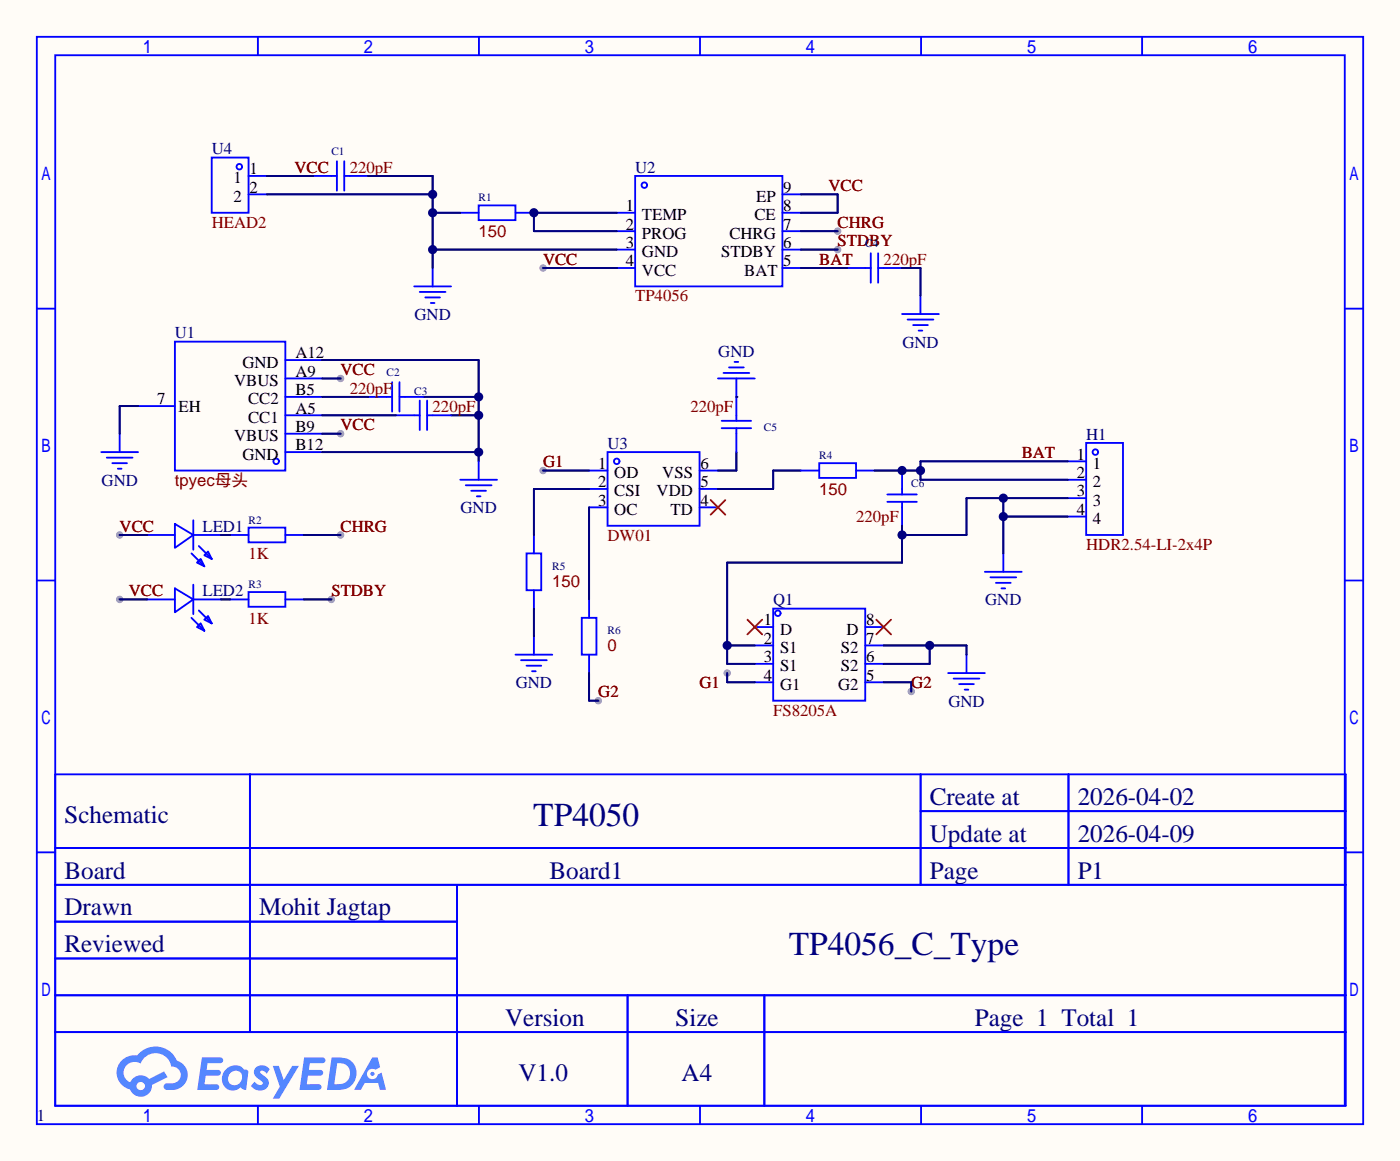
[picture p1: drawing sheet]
<svg xmlns="http://www.w3.org/2000/svg" width="193mm" height="160mm" viewBox="0 0 193 160" stroke-linecap="round" stroke-linejoin="round" font-family="sans-serif">
<path d="M0 0h193.2v160.2h-193.2z" fill="#fffcf7"/>
<g fill="#999">
<circle cx="47" cy="59.8" r=".51"/>
<circle cx="47" cy="52.2" r=".51"/>
<circle cx="16.5" cy="73.8" r=".51"/>
<circle cx="16.5" cy="82.7" r=".51"/>
<circle cx="115.6" cy="31.9" r=".51"/>
<circle cx="115.6" cy="34.4" r=".51"/>
<circle cx="47" cy="73.8" r=".51"/>
<circle cx="45.7" cy="82.7" r=".51"/>
<circle cx="74.9" cy="37" r=".51"/>
<circle cx="74.9" cy="64.9" r=".51"/>
<circle cx="82.5" cy="96.7" r=".51"/>
<circle cx="125.7" cy="95.4" r=".51"/>
<circle cx="100.3" cy="92.9" r=".51"/>
</g>
<g fill="none" stroke="#00f" stroke-width=".25">
<path d="M5.1 5.1h183v150h-183zM7.6 7.6h177.9v144.9h-177.9zM35.6 5.1v2.5M66.1 5.1v2.5M96.6 5.1v2.5M127.1 5.1v2.5M157.6 5.1v2.5M29.2 21.7h5.1v7.7h-5.1zM34.3 24.3h2.5M34.3 26.8h2.5M43.2 24.3h3.3M46.5 22.2v4.1"/>
<path d="M47.5 22.2v4.1M47.5 24.3h3.3M57.1 39.5h5.1M59.7 37v2.5M63.5 29.4h2.5M66 28.3h5.1v2.1h-5.1zM71.1 29.4h2.6M85.1 29.4h2.5M85.1 31.9h2.5M85.1 34.4h2.5M85.1 37h2.5M87.6 24.3h20.3v15.2h-20.3z"/>
<path d="M107.9 29.4h2.6M107.9 26.8h2.6M107.9 31.9h2.6M107.9 34.4h2.6M107.9 37h2.6M116.8 37h3.3M120.1 34.9v4.1M121.2 37h3.3M121.2 34.9v4.1M5.1 42.6h2.5M16.5 59.8v2.6M19 56h5.1"/>
<path d="M24.1 47.1h15.3v17.8h-15.3zM39.4 59.8h5M39.4 54.8h5M39.4 57.3h5M39.4 52.2h5M39.4 49.7h5M50.8 54.8h3.3M54.1 52.7v4.1M54.6 57.3h3.3M55.1 54.8h3.3M55.1 52.7v4.1M57.9 55.3v4"/>
<path d="M57.9 40.3h3.6M58.7 41h2M58.9 57.3h3.3M58.9 55.3v4M59.4 41.8h.5M99.1 52.2h5M99.6 58.1h4M99.6 59.1h4M99.8 51.4h3.6M100.6 50.7h2M101.3 49.9h.6M101.6 52.2v5.9"/>
<path d="M101.6 59.1v3.3M124.5 43.3h5M125.2 44.1h3.6M126 44.8h2M126.7 45.6h.6M127 40.8v2.5M185.5 42.6h2.6M14 62.4h5M14.7 63.1h3.6M15.5 63.9h2M16.3 64.7h.5M20.3 73.8h3.8"/>
<path d="M24.1 72.3l2.6 1.5-2.6 1.8zM26.4 76.3l1.8 1.8M26.7 73.8h3.8M26.7 71.8v4M27.2 77.6l.5-.5 .5 1zM27.4 75.3l1.8 1.8M28.2 76.6l.5-.5 .5 1zM31.7 73.8h2.6M34.3 72.8h5.1v2h-5.1zM39.4 62.4h5M39.4 73.8h2.5M63.5 66.2h5.1"/>
<path d="M64.3 66.9h3.5M65 67.7h2.1M65.8 68.5h.5M66 63.6v2.6M72.6 76.3h2.1v5.1h-2.1zM73.7 73.8v2.5M81.3 64.9h2.5M81.3 67.5h2.5M81.3 70h2.5M83.8 62.4h12.7v10.1h-12.7zM96.5 64.9h2.6M96.5 67.5h2.6"/>
<path d="M96.5 70h2.6M110.5 64.9h2.5M113 63.9h5.1v2h-5.1zM118.1 64.9h2.5M122.4 68.2h4.1M122.4 69.2h4.1M124.5 64.9v3.3M124.5 69.2v3.3M135.9 78.9h5.1M136.7 79.6h3.5M138.4 76.3v2.6M147.3 71.3h2.6"/>
<path d="M147.3 68.7h2.6M147.3 66.2h2.6M147.3 63.6h2.6M149.9 61.1h5v12.7h-5zM5.1 80.1h2.5M20.3 82.7h3.8M24.1 81.2l2.6 1.5-2.6 1.8zM26.4 85.2l1.8 1.8M26.7 80.7v4M26.7 82.7h3.8M27.2 86.5l.5-.5 .5 1zM27.4 84.2l1.8 1.8"/>
<path d="M28.2 85.5l.5-.5 .5 1zM31.7 82.7h2.6M34.3 81.7h5.1v2h-5.1zM39.4 82.7h2.5M71.1 90.3h5.1M71.9 91.1h3.5M72.6 91.8h2.1M73.4 92.6h.5M73.7 81.4v2.6M73.7 87.8v2.5M80.3 85.2h2v5.1h-2zM81.3 82.7v2.5"/>
<path d="M81.3 90.3v2.6M104.1 86.5h2.6M104.1 89h2.6M104.1 91.6h2.6M104.1 94.1h2.6M106.7 84h12.7v12.7h-12.7zM119.4 86.5h2.5M119.4 89h2.5M119.4 91.6h2.5M119.4 94.1h2.5M130.8 92.9h5.1M131.6 93.6h3.5"/>
<path d="M132.3 94.4h2.1M133.1 95.1h.5M133.3 90.3v2.6M137.4 80.4h2M138.2 81.2h.5M185.5 80.1h2.6M5.1 117.6h2.5M7.6 106.8h178.1v45.7h-178.1zM7.6 117h178.1M34.5 106.8v35.6M127 106.8v15.3M127 111.9h58.7"/>
<path d="M147.4 106.8v15.3M185.5 117.6h2.6M7.6 122.1h178.1M7.6 127.1h55.5M7.6 137.3h178.1M7.6 132.2h55.5M63.1 122.1v30.4M86.6 137.3v15.2M105.5 137.3v15.2M7.6 142.4h178.1M35.6 152.5v2.6M66.1 152.5v2.6"/>
<path d="M96.6 152.5v2.6M127.1 152.5v2.6M157.6 152.5v2.6"/>
<circle cx="33" cy="23" r=".38"/>
<circle cx="88.9" cy="25.5" r=".38"/>
<circle cx="38.1" cy="63.6" r=".38"/>
<circle cx="85.1" cy="63.6" r=".38"/>
<circle cx="151.1" cy="62.4" r=".38"/>
<circle cx="107.3" cy="84.6" r=".38"/>
</g>
<path d="M98 69l2.1 2M100.1 69l-2.1 2M103.1 85.5l2.1 2M105.2 85.5l-2.1 2M120.9 85.5l2 2M122.9 85.5l-2 2" fill="none" stroke="#f00" stroke-width=".25"/>
<g fill="none" stroke="#000080" stroke-width=".25">
<path d="M36.8 24.3h6.4M36.8 26.8h22.9M50.8 24.3h8.9v12.7M59.7 34.4h25.4M59.7 29.4h3.8M74.9 37h10.2M85.1 29.4h-11.4v2.5h11.4M110.5 26.8h5.1v2.6h-5.1M110.5 34.4h5.1M110.5 31.9h5.1M110.5 37h6.3M124.5 37h2.5v3.8"/>
<path d="M19 56h-2.5v3.8M44.4 49.7h21.6v13.9M44.4 57.3h10.2M44.4 54.8h6.4M44.4 59.8h2.6M44.4 52.2h2.6M58.4 54.8h7.6M62.2 57.3h3.8M101.6 54.8h.1M16.5 73.8h3.8M30.5 73.8h1.2M41.9 73.8h5.1"/>
<path d="M44.4 62.4h21.6M74.9 64.9h6.4M81.3 67.5h-7.6v6.3M81.3 70v12.7M101.6 62.4v2.5h-2.5M110.5 64.9h-3.8v2.6h-7.6M120.6 64.9h6.4M124.5 72.5v5.1h-24.2v14h3.8M138.4 68.7v7.6M138.4 71.3h8.9M147.3 68.7h-14v5.1h-8.8M147.3 63.6h-20.3v2.6h20.3"/>
<path d="M16.5 82.7h3.8M30.5 82.7h1.2M41.9 82.7h3.8M73.7 84v3.8M81.3 92.9v3.8h1.2M100.3 92.9v1.2h3.8M100.3 89h3.8M121.9 89h11.4v1.3M121.9 94.1h3.8v1.3M128.3 89v2.6h-6.4"/>
</g>
<g fill="#5487ff">
<path d="M35.4 147.2a1.3 1.3 0 0 1 1.8 .3l-.4 .6a.54 .54 0 0 0-.9-.2v.1a2.71 2.71 0 0 1 1.2 1.2 1.27 1.27 0 0 1-.9 1.2 1.27 1.27 0 0 1-1.4-.4l-.2-.2 .5-.6a.7 .7 0 0 0 1.1 .3v-.3a2.92 2.92 0 0 1-1.1-1.1 .84 .84 0 0 1 .3-.9z"/>
<path d="M37.6 147h.9l.6 2 1.2-2h.9l-2.7 4.6h-.9l1-1.7z"/>
<path d="M27.9 145.9h1.6a1.31 1.31 0 0 1 1.2 .2 .4 .4 0 0 1-.3 .6h-1.8l-.1 .9h1.6a.4 .4 0 0 1 .4 .4 .4 .4 0 0 1-.4 .4h-1.7l-.2 1.2h.8a1.23 1.23 0 0 1 1.2 .2 .39 .39 0 0 1-.3 .6h-2.7z"/>
<path d="M42 145.9h1.6a1.32 1.32 0 0 1 1.2 .2 .39 .39 0 0 1-.3 .6h-1.8l-.1 .9h1.6a.4 .4 0 0 1 .4 .4 .4 .4 0 0 1-.4 .4h-1.7l-.2 1.2h.8a1.23 1.23 0 0 1 1.2 .2 .39 .39 0 0 1-.3 .6h-2.7z"/>
<path d="M51.4 145.9h.7l.3 1.3-.6 .4a.75 .75 0 0 0-1.1 .3 .75 .75 0 0 0 .5 1 .75 .75 0 0 0 .9-.7l.5-.2 .7 2.3h-.9l-.2-.9h-1.9l-.5 .9h-.9z"/>
<path d="M45.8 145.9l-.7 4.5a6.3 6.3 0 0 0 2.9-.3 2.26 2.26 0 0 0 1.1-2.8 2.26 2.26 0 0 0-2.6-1.4zM46.5 146.7a1.47 1.47 0 0 1 1.8 1.3 1.47 1.47 0 0 1-1.5 1.6h-.7z"/>
<path d="M31.2 147.5a1.62 1.62 0 0 0-.4 2.1 1.62 1.62 0 0 0 2 .7l.4-.3 .3 .3 .5 .1 .3-2.5-.2-.3h-.2a.57 .57 0 0 1-.6-.4 1.73 1.73 0 0 0-2.1 .3zM31.8 148a.95 .95 0 0 1 1.4-.1 .95 .95 0 0 1-.1 1.4 .96 .96 0 0 1-1.4 .2 .96 .96 0 0 1 .1-1.5z"/>
<path d="M16.8 146.3a2.37 2.37 0 0 0 1.2 4 1.54 1.54 0 0 0 1.7 1 1.54 1.54 0 0 0 1.3-1.6l2.1-1.1-.5-.8-2 1a1.57 1.57 0 0 0-2.6 .5 1.5 1.5 0 0 1-.8-2.1 1.5 1.5 0 0 1 2.2-.5 2.23 2.23 0 0 1 2.3-1.4 2.23 2.23 0 0 1 2 1.8 1.16 1.16 0 0 1 1.2 1.1 1.16 1.16 0 0 1-1.1 1.2h-.6a.47 .47 0 0 0-.6 .4 .47 .47 0 0 0 .4 .6 2.33 2.33 0 0 0 2.9-2.1 2.1 2.1 0 0 0-1.5-2 3.2 3.2 0 0 0-5.5-.7h-.3a2.55 2.55 0 0 0-1.8 .7zM18.8 149.8a.6 .6 0 0 1 1.2 0 .6 .6 0 0 1-1.2 0z"/>
<circle cx="51.4" cy="148.1" r=".28"/>
</g>
<g fill="#000080">
<circle cx="66" cy="62.4" r=".63"/>
<circle cx="66" cy="57.3" r=".63"/>
<circle cx="66" cy="54.8" r=".63"/>
<circle cx="59.7" cy="29.4" r=".63"/>
<circle cx="59.7" cy="26.8" r=".63"/>
<circle cx="59.7" cy="34.4" r=".63"/>
<circle cx="73.7" cy="29.4" r=".63"/>
<circle cx="124.5" cy="64.9" r=".63"/>
<circle cx="127" cy="64.9" r=".63"/>
<circle cx="138.4" cy="68.7" r=".63"/>
<circle cx="138.4" cy="71.3" r=".63"/>
<circle cx="124.5" cy="73.8" r=".63"/>
<circle cx="100.3" cy="89" r=".63"/>
<circle cx="128.3" cy="89" r=".63"/>
</g>
<g font-size="4.6" fill="#000080">
<text x="73.6" y="113.9">TP4050</text>
<text x="108.8" y="131.7">TP4056_C_Type</text>
</g>
<g font-size="3.5" fill="#000080">
<text x="8.9" y="113.6">Schematic</text>
<text x="128.3" y="111">Create at</text>
<text x="148.7" y="111">2026-04-02</text>
<text x="128.3" y="116.1">Update at</text>
<text x="148.7" y="116.1">2026-04-09</text>
<text x="8.9" y="121.2">Board</text>
<text x="75.8" y="121.2">Board1</text>
<text x="128.3" y="121.2">Page</text>
<text x="148.7" y="121.2">P1</text>
<text x="8.9" y="126.3">Drawn</text>
<text x="8.9" y="131.4">Reviewed</text>
<text x="35.8" y="126.3">Mohit Jagtap</text>
<text x="69.7" y="141.5">Version</text>
<text x="93.2" y="141.5">Size</text>
<text x="134.5" y="141.5">Page 1 Total 1</text>
<text x="71.5" y="149.1">V1.0</text>
<text x="94" y="149.1">A4</text>
</g>
<g font-size="2.3" fill="#000080">
<text x="29.2" y="21.3">U4</text>
<text x="87.6" y="23.8">U2</text>
<text x="24.1" y="46.7">U1</text>
<text x="57.2" y="44.1">GND</text>
<text x="124.5" y="47.9">GND</text>
<text x="99.1" y="49.2">GND</text>
<text x="83.8" y="61.9">U3</text>
<text x="149.9" y="60.6">H1</text>
<text x="14" y="67">GND</text>
<text x="63.5" y="70.8">GND</text>
<text x="27.9" y="73.3">LED1</text>
<text x="27.9" y="82.2">LED2</text>
<text x="106.7" y="83.5">Q1</text>
<text x="135.9" y="83.5">GND</text>
<text x="71.2" y="94.9">GND</text>
<text x="130.9" y="97.5">GND</text>
<text x="5.1" y="154.6">1</text>
</g>
<g font-size="2.3" fill="#800000">
<text x="40.6" y="23.8">VCC</text>
<text x="48.3" y="23.8">220pF</text>
<text x="114.3" y="26.3">VCC</text>
<text x="29.2" y="31.4">HEAD2</text>
<text x="66" y="32.7">150</text>
<text x="115.6" y="31.4">CHRG</text>
<text x="115.6" y="34">STDBY</text>
<text x="74.9" y="36.5">VCC</text>
<text x="87.6" y="41.6">TP4056</text>
<text x="113" y="36.5">BAT</text>
<text x="121.9" y="36.5">220pF</text>
<text x="47" y="51.7">VCC</text>
<text x="47" y="59.4">VCC</text>
<text x="48.3" y="54.3">220pF</text>
<text x="59.7" y="56.8">220pF</text>
<text x="95.2" y="56.8">220pF</text>
<text x="74.9" y="64.4">G1</text>
<text x="141" y="63.2">BAT</text>
<text x="24.1" y="67">tpyec母头</text>
<text x="113" y="68.3">150</text>
<text x="16.5" y="73.3">VCC</text>
<text x="34.3" y="77.1">1K</text>
<text x="47" y="73.3">CHRG</text>
<text x="83.8" y="74.6">DW01</text>
<text x="118.1" y="72.1">220pF</text>
<text x="149.9" y="75.9">HDR2.54-LI-2x4P</text>
<text x="17.8" y="82.2">VCC</text>
<text x="45.7" y="82.2">STDBY</text>
<text x="76.2" y="81">150</text>
<text x="34.3" y="86">1K</text>
<text x="83.8" y="89.8">0</text>
<text x="96.5" y="94.9">G1</text>
<text x="125.7" y="94.9">G2</text>
<text x="82.5" y="96.2">G2</text>
<text x="106.7" y="98.7">FS8205A</text>
</g>
<g font-size="2.3">
<text x="32.2" y="25.3">1</text>
<text x="32.2" y="27.9">2</text>
<text x="34.4" y="24">1</text>
<text x="34.4" y="26.6">2</text>
<text x="86.3" y="29.1">1</text>
<text x="104.3" y="27.9">EP</text>
<text x="108.1" y="26.6">9</text>
<text x="108.1" y="29.1">8</text>
<text x="86.3" y="34.2">3</text>
<text x="86.3" y="31.7">2</text>
<text x="88.6" y="35.5">GND</text>
<text x="88.6" y="32.9">PROG</text>
<text x="88.6" y="30.4">TEMP</text>
<text x="99.5" y="35.5">STDBY</text>
<text x="100.6" y="32.9">CHRG</text>
<text x="104.1" y="30.4">CE</text>
<text x="108.1" y="31.7">7</text>
<text x="108.1" y="34.2">6</text>
<text x="86.3" y="36.7">4</text>
<text x="88.6" y="38">VCC</text>
<text x="102.7" y="38">BAT</text>
<text x="108.1" y="36.7">5</text>
<text x="32.3" y="53.3">VBUS</text>
<text x="33.4" y="50.7">GND</text>
<text x="40.8" y="52">A9</text>
<text x="40.8" y="49.4">A12</text>
<text x="21.7" y="55.8">7</text>
<text x="24.6" y="56.8">EH</text>
<text x="34.2" y="55.8">CC2</text>
<text x="34.2" y="58.3">CC1</text>
<text x="40.8" y="59.6">B9</text>
<text x="40.8" y="54.5">B5</text>
<text x="40.8" y="57.1">A5</text>
<text x="32.3" y="60.9">VBUS</text>
<text x="33.4" y="63.4">GND</text>
<text x="40.8" y="62.1">B12</text>
<text x="82.5" y="64.7">1</text>
<text x="84.8" y="66">OD</text>
<text x="91.4" y="66">VSS</text>
<text x="96.6" y="64.7">6</text>
<text x="148.6" y="66">2</text>
<text x="148.6" y="63.4">1</text>
<text x="150.8" y="64.7">1</text>
<text x="82.5" y="67.2">2</text>
<text x="82.5" y="69.8">3</text>
<text x="84.8" y="68.5">CSI</text>
<text x="84.8" y="71">OC</text>
<text x="90.6" y="68.5">VDD</text>
<text x="92.5" y="71">TD</text>
<text x="96.6" y="69.8">4</text>
<text x="96.6" y="67.2">5</text>
<text x="148.6" y="71">4</text>
<text x="148.6" y="68.5">3</text>
<text x="150.8" y="69.8">3</text>
<text x="150.8" y="67.2">2</text>
<text x="150.8" y="72.3">4</text>
<text x="105.4" y="86.3">1</text>
<text x="105.4" y="88.8">2</text>
<text x="107.6" y="87.5">D</text>
<text x="116.8" y="87.5">D</text>
<text x="119.5" y="88.8">7</text>
<text x="119.5" y="86.3">8</text>
<text x="105.4" y="91.4">3</text>
<text x="105.4" y="93.9">4</text>
<text x="107.6" y="90.1">S1</text>
<text x="107.6" y="92.6">S1</text>
<text x="107.6" y="95.2">G1</text>
<text x="115.6" y="95.2">G2</text>
<text x="116" y="92.6">S2</text>
<text x="116" y="90.1">S2</text>
<text x="119.5" y="93.9">5</text>
<text x="119.5" y="91.4">6</text>
</g>
<g font-size="1.6" fill="#000080">
<text x="45.7" y="21.4">C1</text>
<text x="66" y="27.8">R1</text>
<text x="119.4" y="34.1">C4</text>
<text x="53.3" y="51.9">C2</text>
<text x="57.1" y="54.4">C3</text>
<text x="105.4" y="59.5">C5</text>
<text x="113" y="63.3">R4</text>
<text x="125.7" y="67.1">C6</text>
<text x="34.3" y="72.2">R2</text>
<text x="34.3" y="81.1">R3</text>
<text x="76.2" y="78.6">R5</text>
<text x="83.8" y="87.5">R6</text>
</g>
</svg>
